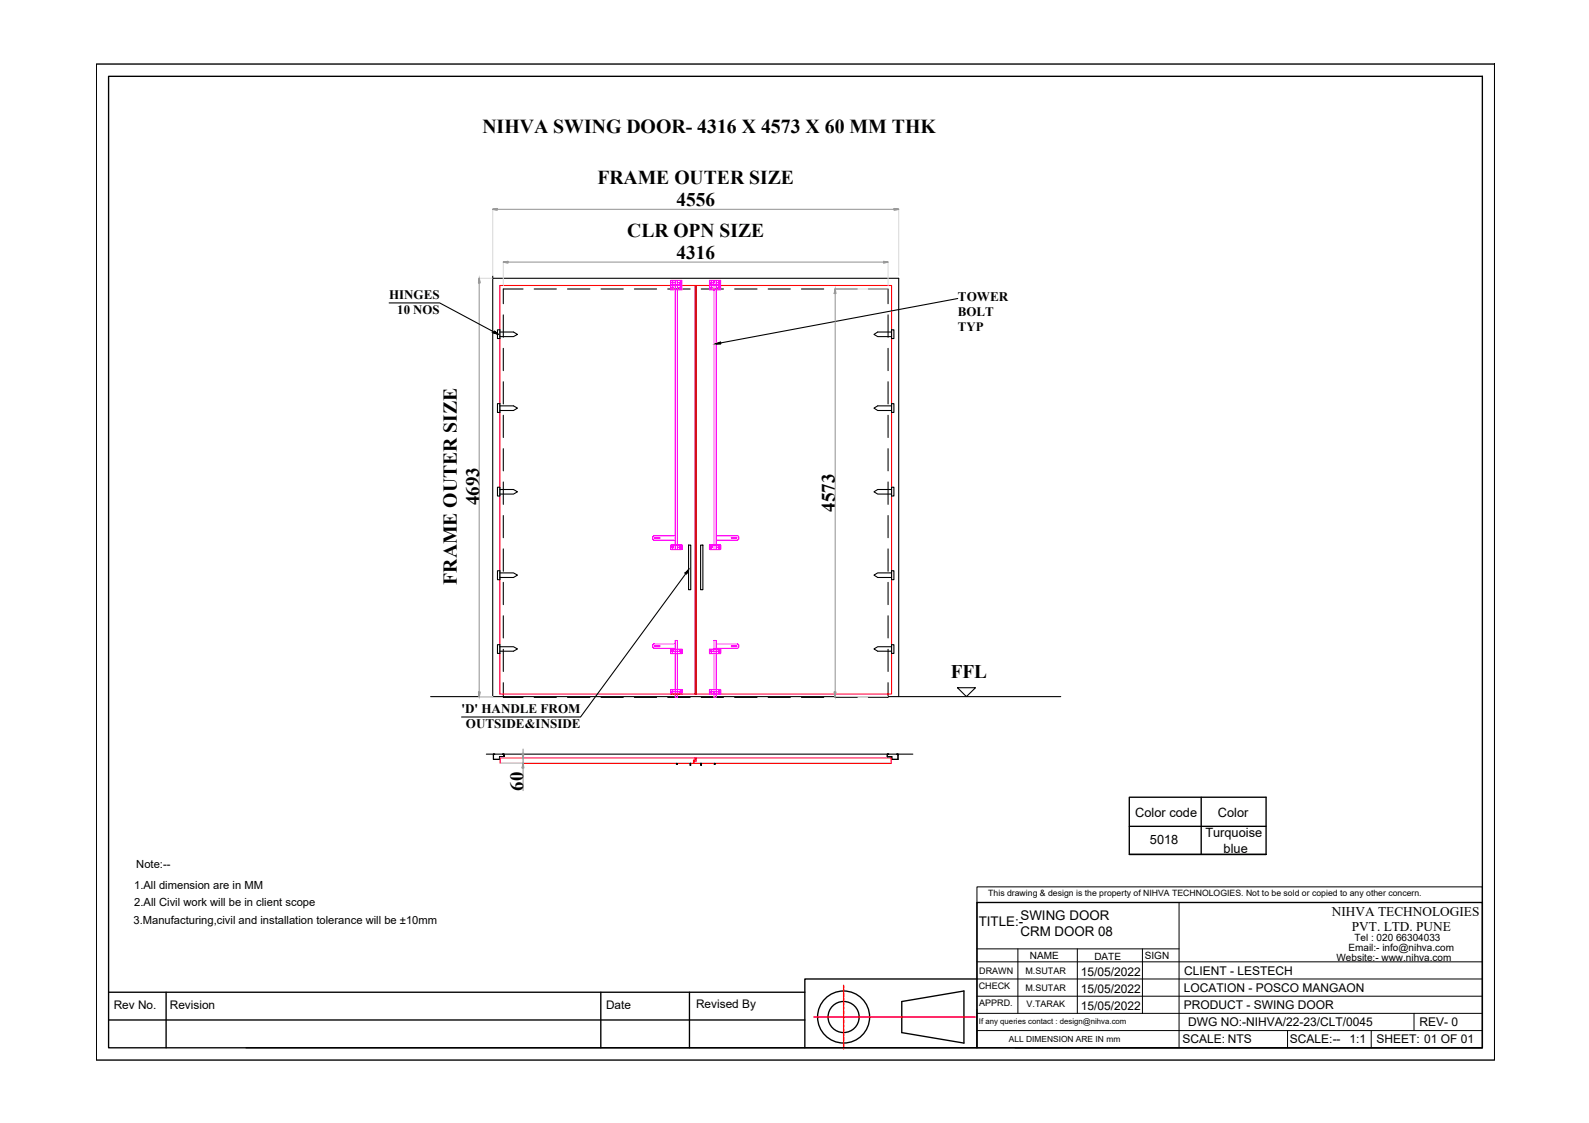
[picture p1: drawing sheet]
<svg xmlns="http://www.w3.org/2000/svg" width="297mm" height="210mm" viewBox="0 0 297 210" stroke-linecap="round" stroke-linejoin="round" font-family="sans-serif">
<!-- layer: 0 -->
<g fill="none" stroke="#000" stroke-width=".25">
<path d="M18 12h261.4v186.1h-261.4zM20.3 14.3h256.8v181.5h-256.8zM92.5 61.9l.6 .6-.8-.3zM133.9 64.3l.8-.3v.2zM128.1 107.1l.6-.6-.4 .8zM211.1 149h25.6v10.7h-25.6zM211.1 154.5h25.6M211.1 159.7h25.6M224.5 149v10.7M182.6 168.7h94.5v27.1h-94.5zM20.3 190.6h130.2M20.3 185.5h130.2"/>
<path d="M31.1 185.5v10.3M112.3 185.5v10.3M128.9 185.5v10.3M150.5 195.8h32.1M168.6 187.2l11.6-2v9.8l-11.6-2zM182.6 183h-32.1v12.8h-104.5M189.8 195.8h87.3"/>
<circle cx="157.7" cy="190.1" r="4.9"/>
<circle cx="157.7" cy="190.1" r="2.91"/>
</g>
<g fill="none" stroke="#000" stroke-width=".19">
<path d="M182.6 165.8h94.5v2.9h-94.5zM182.6 179.8h94.5M182.6 168.7v27.1M182.6 177.4h37.8M184.2 168.7h92.9M190.3 177.4v12M201.4 177.4v12M213.6 177.4v12M220.4 168.7v27.1M182.6 189.4h94.5M182.6 186.2h94.5M182.6 183h94.5"/>
<path d="M182.6 192.6h94.5M240.7 192.6v3.2M256.3 192.6v3.2M264.3 189.4v3.2"/>
</g>
<g fill="none" stroke="#f00" stroke-width=".25">
<path d="M152.2 190.1h.5M152.8 190.1h.1M153 190.1h.5M153.6 190.1h.1M153.8 190.1h.6M154.5 190.1h.1M154.7 190.1h.5M155.3 190.1h.1M155.5 190.1h.6M156.2 190.1h.1M156.4 190.1h.5M157 190.1h.1"/>
<path d="M157.2 190.1h.6M157.7 184.2v.2M157.7 184.5v.1M157.7 184.8v.5M157.7 185.4v.1M157.7 185.6v.5M157.7 186.2v.1M157.7 186.4v.6M157.7 187.1v.1M157.7 187.3v.5M157.7 187.9v.1M157.7 188.1v.6"/>
<path d="M157.7 188.8v.1M157.7 189v.5M157.7 189.6v.1M157.7 189.8v.6M157.7 190.5v.1M157.7 190.7v.5M157.7 191.3v.1M157.7 191.5v.6M157.7 192.2v.1M157.7 192.4v.5M157.7 193v.1M157.7 193.2v.5"/>
<path d="M157.7 193.9v.1M157.7 194.1v.5M157.7 194.7v.1M157.7 194.9v.5M157.7 195.5v.2M157.7 195.8v.2M157.9 190.1h.1M158.1 190.1h.5M158.7 190.1h.1M158.9 190.1h.6M159.6 190.1h.1M159.8 190.1h.5"/>
<path d="M160.4 190.1h.1M160.6 190.1h.6M161.3 190.1h.1M161.5 190.1h.5M162.1 190.1h.1M162.3 190.1h.5M163 190.1h.1M163.2 190.1h.5M163.8 190.1h.1M164 190.1h.5M164.6 190.1h.2M164.9 190.1h.5"/>
<path d="M165.5 190.1h.1M165.7 190.1h.5M166.3 190.1h.1M166.5 190.1h.6M167.2 190.1h.1M167.4 190.1h.5M168 190.1h.1M168.2 190.1h.6M168.9 190.1h.1M169.1 190.1h.5M169.7 190.1h.1M169.9 190.1h.6"/>
<path d="M170.6 190.1h.1M170.8 190.1h.5M171.4 190.1h.1M171.6 190.1h.6M172.3 190.1h.1M172.5 190.1h.5M173.1 190.1h.1M173.3 190.1h.6M174 190.1h.1M174.2 190.1h.5M174.8 190.1h.1M175 190.1h.5"/>
<path d="M175.7 190.1h.1M175.9 190.1h.5M176.5 190.1h.1M176.7 190.1h.5M177.3 190.1h.2M177.6 190.1h.5M178.2 190.1h.1M178.4 190.1h.5M179 190.1h.1M179.2 190.1h.6M179.9 190.1h.1M180.1 190.1h.5"/>
<path d="M180.7 190.1h.1M180.9 190.1h.6M181.6 190.1h.1M181.8 190.1h.5"/>
</g>
<g fill="none" stroke="#000" stroke-width=".2">
<path d="M72.7 56.6h9.5l10.2 5.5M92.1 51.6v78.6M92.1 52h75.9v78.2M94.1 58.9v4.1M97.8 54h-3.7v2.8M99.9 54h4.1M106.1 54h4.2M112.4 54h4.1M118.6 54h4.1M124.8 54h4.2M130 53.6v76.1M130.1 53.6v76.1"/>
<path d="M131.1 54h4.1M137.3 54h4.2M143.6 54h4.1M149.8 54h4.2M156.1 54h4.2M162.3 54h3.7v2.8M166 58.9v4.1M179 55.8l-44.3 8.3M93 61.6h.4v1.7h-.4zM93 75.4h.4v1.7h-.4zM93.4 62.1h2.6l.7 .4-.7 .4h-2.6M93.4 75.9h2.6l.7 .4-.7 .4h-2.6"/>
<path d="M94.1 65.1v4.2M94.1 71.4v4.1M94.1 77.6v4.2M166 65.1v4.2M166 71.4v4.1M166 77.6v4.2M166.7 62.1h-2.6l-.7 .4 .7 .4h2.6M166.7 61.6h.4v1.7h-.4zM166.7 75.9h-2.6l-.7 .4 .7 .4h2.6M166.7 75.4h.4v1.7h-.4zM93 91.1h.4v1.6h-.4zM93.4 91.5h2.6l.7 .4-.7 .5h-2.6"/>
<path d="M94.1 83.9v4.1M94.1 90.1v4.2M94.1 96.4v4.1M166 83.9v4.1M166 90.1v4.2M166 96.4v4.1M166.7 91.5h-2.6l-.7 .4 .7 .5h2.6M166.7 91.1h.4v1.6h-.4zM93 106.7h.4v1.7h-.4zM93.4 107.1h2.6l.7 .4-.7 .4h-2.6M94.1 102.6v4.2M94.1 108.8v4.2"/>
<path d="M94.1 115.1v4.1M128.2 107.2l-19.7 26.8h-22.2M128.7 101.9h.4v8.3h-.4zM131 101.9h.4v8.3h-.4zM166 102.6v4.2M166 108.8v4.2M166 115.1v4.1M166.7 107.1h-2.6l-.7 .4 .7 .4h2.6M166.7 106.7h.4v1.7h-.4zM80.5 130.2h117.8M93 120.5h.4v1.6h-.4zM93.4 120.9h2.6l.7 .4-.7 .4h-2.6"/>
<path d="M94.1 127.6v2.8h3.7M94.1 121.4v4.1M99.9 130.4h4.1M106.1 130.4h4.2M112.4 130.4h4.1M118.6 130.4h4.1M124.8 130.4h4.2M131.1 130.4h4.1M137.3 130.4h4.2M143.6 130.4h4.1M149.8 130.4h4.2M156.1 130.4h4.2"/>
<path d="M166 127.6v2.8h-3.7M166 121.4v4.1M166.7 120.9h-2.6l-.7 .4 .7 .4h2.6M166.7 120.5h.4v1.6h-.4zM179 128.5h3.4l-1.7 1.7zM90.9 141h79.7M92.2 141v.9M92.2 140.9l.3 .1zM92.2 141.9h.1M92.2 141l.1 .9M92.3 141.9h1.1M93.3 141.9h.1"/>
<path d="M93.4 141.4v.1M93.4 141.4h.8M93.5 141.7h.2M94 140.9v.1M94.2 141.4h.1M94.2 141h-.2l.2-.1v.2v-.1M94.2 141.7h.1M94.2 141.1v.3zM94.2 141.4h-.8v.5M129 142.7h.1v.4h-.1zM131 142.7h.1v.4h-.1zM165.9 141.4v-.5v.5"/>
<path d="M165.9 141.4h.8M165.9 141.4h.1M165.9 141h.2h-.2M166.1 140.9v.1M166.7 141.4h-.8M166.7 141.5v.4M166.7 141.9h.1M166.7 141.4v.5M166.7 141.9h1.2M167.6 140.9l.3 .1M167.8 141.9h.1M167.9 141h-.1"/>
<path d="M167.9 141v.9"/>
<circle cx="126.5" cy="142.8" r=".1"/>
<circle cx="133.6" cy="142.8" r=".1"/>
</g>
<path d="M130 53.6v76.1h-36.4M130.1 53.6v76.1h36.4M93.4 129.7v-76.3h73.3v76.3M93.5 141.7h36.5v.4h-.4v.6h-36.1zM130.1 141.7h36.5v1h-36.8v-.4h.3z" fill="none" stroke="#f00" stroke-width=".2"/>
<g fill="none" stroke="#f0f" stroke-width=".2">
<path d="M125.4 52.4h2.1v.8h-2.1zM125.4 53.4h2.1v.8h-2.1zM125.4 53.8h.6M125.4 52.8h.6M125.7 52.6v.5M125.7 53.5v.5M126.2 52.9v-.4h.4v.4M126.2 52.5v50.2M126.6 52.5v50.2M126.8 53.8h.6M126.8 52.8h.6M127.1 52.6v.5"/>
<path d="M127.1 53.5v.5M132.6 52.4h2.1v.8h-2.1zM132.6 53.4h2.1v.8h-2.1zM132.7 53.8h.5M132.7 52.8h.5M133 52.6v.5M133 53.5v.5M133.5 52.9v-.4h.4v50.2M133.5 52.5v50.2M134.1 53.8h.6M134.1 52.8h.6M134.4 52.6v.5"/>
<path d="M134.4 53.5v.5M122 100.3v.5M122.3 100.5h.1M122.4 100.5h.9l.1 .1h-1zM123.4 100.5h.1M125.4 101.9h2.1v.8h-2.1zM125.5 102.3h.5M125.7 102v.6M126.2 119.7h.4v10.7h-.4zM126.2 100.1h-4l-.2 .2v.5l.2 .2h4M126.8 102.3h.6M127.1 102v.6"/>
<path d="M132.6 101.9h2.1v.8h-2.1zM132.7 102.3h.5M133 102v.6M133.5 119.7h.4v10.7h-.4zM133.9 100.1h4l.2 .2v.5l-.2 .2h-4M134.1 102.3h.6M134.4 102v.6M136.7 100.5h.1M136.7 100.5h1v.1h-.9zM137.7 100.5h.1M138.1 100.3v.5M122 120.5v.5"/>
<path d="M122.3 120.8h.1M122.4 120.9h.9M122.5 120.8l-.1-.1h.9v.1M125.4 121.3h2.1v.9h-2.1zM125.4 129.7v-.8h2.1v.8M125.4 129.3h2.1M125.4 121.7h2.1M125.7 121.3v.9M125.7 128.9v.8M126.2 120.4h-4l-.2 .1v.5l.2 .2h4M127.1 121.3v.9M127.1 128.9v.8"/>
<path d="M132.6 128.9h2.1v.8h-2.1zM132.6 129.3h2.1M132.6 121.3h2.1v.9h-2.1zM132.6 121.7h2.1M133 121.3v.9M133 128.9v.8M133.9 120.4h4l.2 .1v.5l-.2 .2h-4M134.4 121.3v.9M134.4 128.9v.8M136.8 120.9h.9M136.8 120.8v-.1h.9v.1M137.7 120.8h.1"/>
<path d="M138.1 120.5v.5"/>
<circle cx="125.7" cy="53.8" r=".14"/>
<circle cx="125.7" cy="52.8" r=".13"/>
<circle cx="127.2" cy="53.8" r=".13"/>
<circle cx="127.2" cy="52.8" r=".13"/>
<circle cx="133" cy="53.8" r=".13"/>
<circle cx="133" cy="52.8" r=".13"/>
<circle cx="134.4" cy="52.8" r=".14"/>
<circle cx="134.4" cy="53.8" r=".14"/>
<circle cx="125.7" cy="102.3" r=".13"/>
<circle cx="127.2" cy="102.3" r=".13"/>
<circle cx="133" cy="102.3" r=".13"/>
<circle cx="134.4" cy="102.3" r=".13"/>
<circle cx="125.7" cy="129.3" r=".14"/>
<circle cx="125.7" cy="121.7" r=".13"/>
<circle cx="127.2" cy="129.3" r=".13"/>
<circle cx="127.2" cy="121.7" r=".13"/>
<circle cx="133" cy="129.3" r=".13"/>
<circle cx="133" cy="121.7" r=".13"/>
<circle cx="134.4" cy="129.3" r=".14"/>
<circle cx="134.4" cy="121.7" r=".13"/>
</g>
<path d="M92.1 39.1v12.4M168 39.1v12.4M89.6 52h2.4M94.1 49v4.4M156.1 54h9.8M166 49v4.4M89.6 130.2h2.5M156.1 130.2h9.8M93.6 141.7h4.2M93.6 142.7h4.2" fill="none" stroke="#dbdbdb" stroke-width=".2"/>
<path d="M92.9 39.1h74.3M89.6 52.9v76.5M94.9 49h70.3M156.1 54.8v74.6M97.8 140v.8M97.8 141.7v1M97.8 143.5v4.3" fill="none" stroke="#989898" stroke-width=".2"/>
<g fill="#989898" stroke="#989898" stroke-width=".19">
<path d="M89.6 52l.1 .9h-.2z"/>
<path d="M89.5 129.4h.2l-.1 .8z"/>
<path d="M156.1 54l.1 .8h-.2z"/>
<path d="M156 129.4h.2l-.1 .8z"/>
<path d="M97.6 140.8h.3l-.1 .9z"/>
<path d="M97.8 142.7l.1 .8h-.3z"/>
<path d="M94.1 49l.8-.1v.1zM94.1 49l.8 .1v-.1z"/>
<path d="M165.2 48.9l.8 .1h-.8zM165.2 49v.1l.8-.1z"/>
<path d="M92.1 39.1l.8-.1v.1zM92.1 39.1l.8 .2v-.2z"/>
<path d="M167.2 39l.8 .1h-.8zM167.2 39.1v.2l.8-.2z"/>
</g>
<path d="M92.1 39.1l.8-.1v.3zM167.2 39l.8 .1-.8 .2zM89.6 52l.1 .9h-.2zM94.1 49l.8-.1v.2zM156.1 54l.1 .8h-.2zM165.2 48.9l.8 .1-.8 .1zM89.5 129.4h.2l-.1 .8zM156 129.4h.2l-.1 .8zM97.6 140.8h.3l-.1 .9zM97.8 142.7l.1 .8h-.3z" fill="none" stroke="#989898" stroke-width=".25"/>
<g fill="#000" stroke="#000" stroke-width=".19">
<path d="M92.5 61.9l.3 .3h-.5zM92.3 62.2l.8 .3-.3-.3z"/>
<path d="M134 64.2l.7-.2v.2zM133.9 64.3l.8-.1z"/>
<path d="M128.1 107.1l.6-.6-.3 .6zM128.1 107.1l.2 .2 .1-.2z"/>
</g>
<g font-size="3.7">
<text x="90.2" y="24.9">NIHVA SWING DOOR- 4316 X 4573 X 60 MM THK</text>
<text x="111.7" y="34.4">FRAME OUTER SIZE</text>
<text x="117.3" y="44.3">CLR OPN SIZE</text>
<text x="85.4" y="109.3" transform="rotate(-90 85.4 109.3)">FRAME OUTER SIZE</text>
</g>
<g font-size="3.6">
<text x="126.5" y="38.5">4556</text>
<text x="126.5" y="48.4">4316</text>
<text x="89.6" y="94.4" transform="rotate(-90 89.6 94.4)">4693</text>
<text x="156.1" y="95.7" transform="rotate(-90 156.1 95.7)">4573</text>
<text x="177.7" y="126.7">FFL</text>
</g>
<text font-size="3.5" x="97.8" y="147.8" transform="rotate(-90 97.8 147.8)">60</text>
<g font-size="2.5">
<text x="183" y="173.1">TITLE:-</text>
<text x="190.8" y="172">SWING DOOR</text>
<text x="249" y="171.3">NIHVA TECHNOLOGIES</text>
<text x="190.8" y="175">CRM DOOR 08</text>
<text x="252.7" y="174.1">PVT. LTD. PUNE</text>
</g>
<g font-size="2.4">
<text x="72.7" y="56">HINGES</text>
<text x="74.3" y="58.7">10 NOS</text>
<text x="179.1" y="59.1">BOLT</text>
<text x="179.1" y="56.3">TOWER</text>
<text x="179.1" y="61.8">TYP</text>
<text x="86.3" y="133.4">'D' HANDLE FROM</text>
<text x="87.1" y="136.1">OUTSIDE&amp;INSIDE</text>
<text x="212.2" y="152.8">Color code</text>
<text x="227.7" y="152.7">Color</text>
<text x="215" y="157.8">5018</text>
<text x="225.3" y="156.5">Turquoise</text>
<text x="228.7" y="159.4">blue</text>
</g>
<g font-size="2.2">
<text x="202.1" y="182.4">15/05/2022</text>
<text x="202.1" y="185.6">15/05/2022</text>
<text x="221.3" y="185.4">LOCATION - POSCO MANGAON</text>
<text x="221.3" y="182.2">CLIENT - LESTECH</text>
<text x="21.3" y="188.6">Rev No.</text>
<text x="31.7" y="188.6">Revision</text>
<text x="113.3" y="188.6">Date</text>
<text x="130.1" y="188.3">Revised By</text>
<text x="202.1" y="188.8">15/05/2022</text>
<text x="221.3" y="188.6">PRODUCT - SWING DOOR</text>
<text x="222.1" y="191.8">DWG NO:-NIHVA/22-23/CLT/0045</text>
<text x="265.4" y="191.8">REV- 0</text>
<text x="221" y="195">SCALE: NTS</text>
<text x="241.1" y="195">SCALE:--</text>
<text x="252.2" y="195">1:1</text>
<text x="257.3" y="195">SHEET: 01 OF 01</text>
</g>
<g font-size="2.1">
<text x="25.1" y="166.1">1.All dimension are in MM</text>
<text x="25.5" y="162.3">Note:--</text>
<text x="24.9" y="172.8">3.Manufacturing,civil and installation tolerance will be ±10mm</text>
<text x="25.1" y="169.3">2.All Civil work will be in client scope</text>
</g>
<g font-size="1.9">
<text x="192.5" y="179.3">NAME</text>
<text x="204.6" y="179.4">DATE</text>
<text x="214" y="179.2">SIGN</text>
<text x="249.8" y="179.6">Website:- www.nihva.com</text>
<text x="252.1" y="177.8">Email:- info@nihva.com</text>
<text x="253.2" y="176">Tel : 020 66304033</text>
</g>
<g font-size="1.7">
<text x="183" y="184.9">CHECK</text>
<text x="183" y="182.1">DRAWN</text>
<text x="191.7" y="185.2">M.SUTAR</text>
<text x="191.7" y="182">M.SUTAR</text>
<text x="183" y="188.1">APPRD.</text>
<text x="191.9" y="188.2">V.TARAK</text>
</g>
<g font-size="1.6">
<text x="184.7" y="167.6">This drawing &amp; design is the property of NIHVA TECHNOLOGIES. Not to be sold or copied to any other concern.</text>
<text x="188.6" y="194.8">ALL DIMENSION ARE IN mm</text>
</g>
<text font-size="1.5" x="183" y="191.4">If any queries contact : design@nihva.com</text>
</svg>
